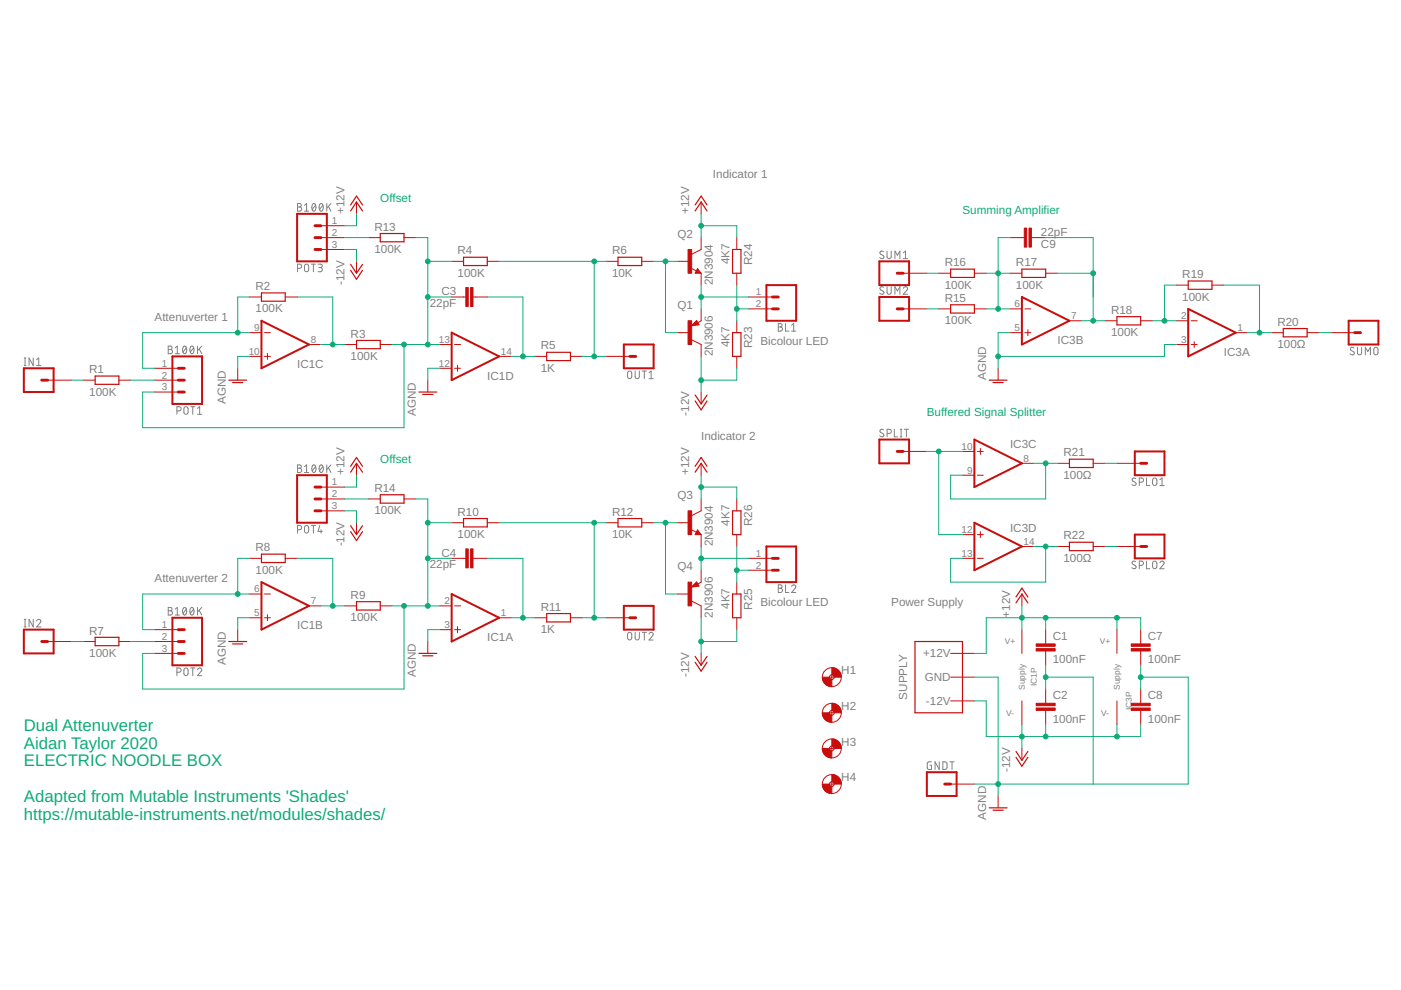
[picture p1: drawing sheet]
<svg xmlns="http://www.w3.org/2000/svg" width="297mm" height="210mm" viewBox="0 0 297 210" stroke-linecap="round" stroke-linejoin="round" font-family="sans-serif">
<g fill="none" stroke="#808080" stroke-width=".21">
<path d="M63.1 43.2h.4a.36 .36 0 0 1 .4 .3 .36 .36 0 0 1-.4 .4 .44 .44 0 0 1 .5 .4 .44 .44 0 0 1-.5 .5h-.4zM63.1 56.9h.4a.44 .44 0 0 0 .5-.4 .44 .44 0 0 0-.5-.5h-.4v1.6M63.1 43.9h.4M64.6 44.8h.8M64.6 43.5l.4-.3v1.6M64.7 56.1l.3-.1 .3 .1 .1 1.1a.44 .44 0 0 1-.4 .4 .44 .44 0 0 1-.4-.4zM66 56h.9M66.3 43.3l.2-.1a.95 .95 0 0 1 0 1.6 1.02 1.02 0 0 1-.2-1.5zM66.4 56v1.6M66.9 43.5l-.7 .9M67.4 56h.6a.36 .36 0 0 1 .3 .4 .36 .36 0 0 1-.3 .3h-.4M67.9 43.3l.2-.1a.93 .93 0 0 1 0 1.6 1.02 1.02 0 0 1-.2-1.5z"/>
<path d="M67.9 56.7a.44 .44 0 0 1 .4 .5 .44 .44 0 0 1-.4 .4h-.5M68.5 43.5l-.8 .9M69.3 43.2v1.6M69.6 43.8l.6 1M70.2 43.2l-.9 .9M187.3 53.4a.41 .41 0 0 0-.6-.1 .41 .41 0 0 0 0 .6l.5 .3a.4 .4 0 0 1 .1 .6 .4 .4 0 0 1-.6-.1l-.2-.1M188.1 53.2v1.2a.44 .44 0 0 0 .4 .4 .44 .44 0 0 0 .5-.4v-1.2M189.7 54.8v-1.6l.6 .9 .5-.9v1.6M191.5 53.6l.5-.4v1.6M191.5 54.8h.9M5.1 77.5h.4M5.1 75.9h.4"/>
<path d="M5.3 75.9v1.6M7 75.9v1.6l-.8-1.6v1.6M7.8 77.5h.9M7.8 76.3l.4-.4v1.6M35.7 73.4h.4a.36 .36 0 0 1 .4 .3 .36 .36 0 0 1-.4 .4 .44 .44 0 0 1 .5 .4 .44 .44 0 0 1-.5 .5h-.4zM35.7 74.1h.4M37.1 75h1M37.1 73.7l.5-.3v1.6M38.9 73.5l.3-.1a.95 .95 0 0 1 0 1.6 1 1 0 0 1-.3-1.5zM39.5 73.7l-.7 .9M40.4 73.5l.3-.1a.95 .95 0 0 1 0 1.6 1 1 0 0 1-.3-1.5zM41.1 73.7l-.8 .9"/>
<path d="M41.9 73.4v1.6M42.2 74l.6 1M42.8 73.4l-.9 1M133.2 78.8l.3-.1 .3 .1 .1 1a.44 .44 0 0 1-.4 .5 .44 .44 0 0 1-.4-.5zM134.7 78.7v1.1a.44 .44 0 0 0 .4 .5 .44 .44 0 0 0 .5-.5v-1.1M136.2 78.7h.9M136.6 78.7v1.6M137.6 79l.4-.3v1.6M165 68.6h.5a.36 .36 0 0 1 .3 .4 .36 .36 0 0 1-.3 .3 .44 .44 0 0 1 .4 .5 .44 .44 0 0 1-.4 .4h-.5zM165 69.3h.5M166.5 68.6v1.6h.8M167.8 70.2h.9"/>
<path d="M167.8 69l.5-.4v1.6M187.3 60.9a.41 .41 0 0 0-.6 0 .41 .41 0 0 0 0 .6l.5 .2a.4 .4 0 0 1 .1 .6 .4 .4 0 0 1-.6 0l-.2-.1M188.1 60.8v1.2a.44 .44 0 0 0 .4 .4 .44 .44 0 0 0 .5-.4v-1.2M189.7 62.4v-1.6l.6 .9 .5-.9v1.6M191.5 61.2a.44 .44 0 0 1 .6-.4 .44 .44 0 0 1 .2 .7l-.8 .9h.9M287.1 73.8a.41 .41 0 0 0-.6-.1 .41 .41 0 0 0-.1 .5l.6 .4a.44 .44 0 0 1-.1 .7 .44 .44 0 0 1-.6-.3M287.8 73.6v1.2a.44 .44 0 0 0 .4 .4 .44 .44 0 0 0 .5-.4v-1.2M289.5 75.2v-1.6l.5 .9 .6-.9v1.6M291.4 73.8l.3-.2 .3 .2 .2 1a.44 .44 0 0 1-.5 .4 .44 .44 0 0 1-.4-.4zM37.5 87.1h.5a.44 .44 0 0 0 .4-.4 .44 .44 0 0 0-.4-.5h-.5v1.6M39.1 86.4l.3-.2 .4 .2 .1 1a.44 .44 0 0 1-.5 .4 .44 .44 0 0 1-.4-.4zM40.4 86.2h.9"/>
<path d="M40.9 86.2v1.6M41.9 86.6l.4-.4v1.6M41.9 87.8h.9M63.1 98.6h.4a.35 .35 0 0 1 .4 .3 .35 .35 0 0 1-.4 .4 .46 .46 0 0 1 .5 .4 .46 .46 0 0 1-.5 .5h-.4zM63.1 99.3h.4M64.6 98.9l.4-.3v1.6M66.3 98.7l.2-.1a.95 .95 0 0 1 0 1.6 1.02 1.02 0 0 1-.2-1.5zM66.9 98.9l-.7 .9M67.9 98.7l.2-.1a.93 .93 0 0 1 0 1.6 1.02 1.02 0 0 1-.2-1.5zM68.5 98.9l-.8 .9M69.3 98.6v1.6M69.6 99.2l.6 1"/>
<path d="M70.2 98.6l-.9 .9M137.6 80.3h.9M187.3 91.1a.41 .41 0 0 0-.5-.1 .41 .41 0 0 0-.2 .6l.6 .3a.4 .4 0 0 1 .1 .7 .4 .4 0 0 1-.6-.1l-.2-.1M188.1 91.9h.4a.44 .44 0 0 0 .5-.4 .44 .44 0 0 0-.5-.5h-.4v1.6M189.6 91v1.6h.7M190.9 91h.3M190.9 92.6h.3M191.1 91v1.6M191.7 91h.9M192.2 91v1.6M63.1 112.3h.4a.46 .46 0 0 0 .5-.4 .46 .46 0 0 0-.5-.5h-.4v1.6M64.6 100.2h.8"/>
<path d="M64.7 111.5l.3-.1 .3 .1 .1 1.1a.44 .44 0 0 1-.4 .4 .44 .44 0 0 1-.4-.4zM66 111.4h.9M66.4 111.4v1.6M67.8 111.4l-.4 1.3h.9M68.1 112.3v.7M240.8 101.5l-.2-.1a.38 .38 0 0 0-.5 .1 .38 .38 0 0 0 .1 .5l.5 .3a.41 .41 0 0 1 .1 .6 .41 .41 0 0 1-.7-.1l-.1-.1M240.8 119.1l-.2-.1a.38 .38 0 0 0-.5 .1 .38 .38 0 0 0 .1 .5l.5 .3a.41 .41 0 0 1 .1 .6 .41 .41 0 0 1-.7 0l-.1-.1M241.6 102.2h.4a.44 .44 0 0 0 .4-.4 .44 .44 0 0 0-.4-.5h-.4v1.7M241.6 119.9h.4a.46 .46 0 0 0 .4-.5 .46 .46 0 0 0-.4-.4h-.4v1.6M243.1 101.3v1.7h.7M243.1 119v1.6h.7M244.5 101.5l.3-.2 .3 .2 .2 1a.46 .46 0 0 1-.5 .5 .46 .46 0 0 1-.4-.5z"/>
<path d="M244.5 119.1l.3-.1 .3 .1 .2 1a.46 .46 0 0 1-.5 .5 .46 .46 0 0 1-.4-.5zM245.9 119.3a.44 .44 0 0 1 .6-.3 .44 .44 0 0 1 .2 .7l-.8 .9h.9M245.9 103h.9M245.9 101.7l.5-.4v1.7M5.1 132.9h.4M5.1 131.3h.4M5.3 131.3v1.6M7 131.3v1.6l-.8-1.6v1.6M7.8 131.7a.44 .44 0 0 1 .6-.4 .44 .44 0 0 1 .1 .7l-.7 .9h.9M35.7 128.8h.4a.35 .35 0 0 1 .4 .3 .35 .35 0 0 1-.4 .4 .46 .46 0 0 1 .5 .5 .46 .46 0 0 1-.5 .4h-.4zM35.7 129.5h.4M37.1 129.1l.5-.3v1.6"/>
<path d="M37.1 130.4h1M38.9 128.9l.3-.1a.95 .95 0 0 1 0 1.6 1 1 0 0 1-.3-1.5zM39.5 129.1l-.7 .9M40.4 128.9l.3-.1a.95 .95 0 0 1 0 1.6 1 1 0 0 1-.3-1.5zM41.1 129.1l-.8 .9M41.9 128.8v1.6M42.2 129.4l.6 1M42.8 128.8l-.9 1M133.2 134.2l.3-.1 .4 .2v.9a.44 .44 0 0 1-.4 .5 .44 .44 0 0 1-.4-.5zM134.7 134.1v1.1a.44 .44 0 0 0 .4 .5 .44 .44 0 0 0 .5-.5v-1.1M136.2 134.1h.9M136.6 134.1v1.6"/>
<path d="M137.6 134.4a.44 .44 0 0 1 .6-.3 .44 .44 0 0 1 .2 .7l-.8 .9h.9M165 124h.5a.36 .36 0 0 1 .3 .4 .36 .36 0 0 1-.3 .3 .46 .46 0 0 1 .4 .5 .46 .46 0 0 1-.4 .4h-.5zM165 124.7h.5M166.5 124v1.6h.8M167.8 124.4a.44 .44 0 0 1 .7-.4 .44 .44 0 0 1 .1 .7l-.8 .9h.9M37.5 142.5h.5a.46 .46 0 0 0 .4-.4 .46 .46 0 0 0-.4-.5h-.5v1.7M39.1 141.8l.3-.2 .4 .2 .1 1a.44 .44 0 0 1-.5 .5 .44 .44 0 0 1-.4-.5zM40.4 141.6h.9M40.9 141.6v1.7M41.9 142a.44 .44 0 0 1 .6-.3 .44 .44 0 0 1 .1 .6l-.7 1h.9M197.5 161.5h-.5l-.4 .3v1l.2 .3 .7 .1v-1h-.3M199.1 161.5v1.7l-.9-1.7v1.7"/>
<path d="M199.9 161.5l.6 .1 .3 .2v1.1l-.3 .2-.6 .1zM201.4 161.5h.9M201.8 161.5v1.7"/>
</g>
<g fill="none" stroke="#c90d0c" stroke-width=".42">
<path d="M63 45.3h6.3v10.1h-6.3zM186.4 55.4h6.3v5.1h-6.3zM5.1 78.1h6.3v5h-6.3zM36.6 75.6h6.2v10h-6.2zM55.4 68l10.1 5-10.1 5.1zM95.8 70.5l10 5.1-10 5zM132.3 73h6.3v5.1h-6.3zM162.5 60.5h6.3v7.5h-6.3zM186.4 63h6.3v5h-6.3zM216.7 63l10 5-10 5zM251.9 65.5l10.1 5-10.1 5.1zM285.9 68h6.3v5h-6.3z"/>
<path d="M186.4 93.2h6.3v5h-6.3zM206.6 93.2l10.1 5-10.1 5.1zM240.6 95.7h6.3v5.1h-6.3zM63 100.8h6.3v10h-6.3zM162.5 115.9h6.3v7.5h-6.3zM206.6 110.8l10.1 5.1-10.1 5zM240.6 113.3h6.3v5.1h-6.3zM5.1 133.5h6.3v5h-6.3zM36.6 131h6.2v10.1h-6.2zM55.4 123.4l10.1 5.1-10.1 5zM95.8 125.9l10 5.1-10 5zM132.3 128.5h6.3v5h-6.3z"/>
<path d="M196.5 163.7h6.3v5.1h-6.3z"/>
</g>
<g fill="none" stroke="#c90d0c" stroke-width=".21">
<path d="M68 50.4h5.1M68 47.9h5.1M68 52.9h5.1M75.6 42.8v2.5M75.6 55.4v2.5M78.1 50.4h2.5M85.7 50.4h2.5M95.8 55.4h2.5M103.3 55.4h2.5M128.5 55.4h2.5M136.1 55.4h2.5M143.6 55.4h2.5"/>
<path d="M146.4 56.8l1.3 .6M147.9 56.9l.8 1h-1.3zM148.7 50.4v2.5l-2.1 1M148.7 42.8v2.5M148.7 57.9v2.6M156.2 50.4v2.5M156.2 57.9v2.6M191.5 57.9h5M199 57.9h2.5M206.6 57.9h2.5M214.1 50.4h3.1M214.1 57.9h2.6"/>
<path d="M218.7 50.4h3M221.7 57.9h2.5M32.8 78.1h5M50.4 78.1v2.5M52.9 75.6h2.5M52.9 70.5h2.5M52.9 63h2.5M56.1 75.6h1.2M56.1 70.5h1.2M56.7 75v1.2M60.5 63h2.5M65.5 73h2.5"/>
<path d="M73.1 73h2.5M80.6 73h2.5M93.2 73h2.6M93.2 78.1h2.6M95.8 63h3M96.4 73h1.2M96.4 78.1h1.2M97 77.5v1.2M100.3 63h3M105.8 75.6h2.6M113.4 75.6h2.5M120.9 75.6h2.6"/>
<path d="M128.5 75.6h5M143.6 70.5h2.5M146.6 72.1l2.1 .9v2.6M147.7 68l.5 .9-1.6 .2zM148.7 65.5v2.5l-.8 .4M156.2 68v2.5M156.2 75.6v2.5M158.7 63h5.1M158.7 65.5h5.1M191.5 65.5h5M199 65.5h2.5M206.6 65.5h2.5"/>
<path d="M211.6 78.1v2.5M214.1 70.5h2.6M214.1 65.5h2.6M217.3 70.5h1.2M217.3 65.5h1.2M217.9 69.9v1.3M226.7 68h2.6M234.3 68h2.5M241.9 68h2.5M249.4 73h2.5M249.4 68h2.5M249.4 60.5h2.5"/>
<path d="M252.6 73h1.2M252.6 68h1.2M253.2 72.4v1.3M257 60.5h2.5M262 70.5h2.5M269.6 70.5h2.5M277.1 70.5h2.6M282.2 70.5h5M10.1 80.6h5M17.7 80.6h2.5M25.2 80.6h2.5M32.8 80.6h5"/>
<path d="M32.8 83.1h5M75.6 98.2v2.6M90.7 80.6v2.5M148.7 83.1v2.5M148.7 98.2v2.6M191.5 95.7h5M204.1 95.7h2.5M207.2 95.7h1.3M207.9 95.1v1.3M216.7 98.2h2.5M224.2 98.2h2.5M231.8 98.2h2.5"/>
<path d="M236.8 98.2h5.1M52.9 118.4h2.5M60.5 118.4h2.5M68 103.3h5.1M68 105.8h5.1M68 108.3h5.1M75.6 110.8v2.5M78.1 105.8h2.5M85.7 105.8h2.5M95.8 118.4h3M95.8 110.8h2.5M100.3 118.4h3"/>
<path d="M103.3 110.8h2.5M128.5 110.8h2.5M136.1 110.8h2.5M143.6 110.8h2.5M146.4 112.2l1.3 .7M147.9 112.4l.8 .9h-1.3zM148.7 105.8v2.5l-2.1 1M148.7 113.3v2.6M156.2 105.8v2.5M156.2 113.3v2.6M158.7 118.4h5.1M204.1 118.4h2.5"/>
<path d="M204.1 100.8h2.5M204.1 113.3h2.5M207.2 118.4h1.3M207.2 100.8h1.3M207.2 113.3h1.3M207.9 112.7v1.3M216.7 115.9h2.5M224.2 115.9h2.5M231.8 115.9h2.5M236.8 115.9h5.1M10.1 136h5M17.7 136h2.5"/>
<path d="M25.2 136h2.5M32.8 133.5h5M32.8 136h5M32.8 138.5h5M50.4 133.5v2.5M52.9 131h2.5M52.9 125.9h2.5M56.1 131h1.2M56.1 125.9h1.2M56.7 130.3v1.3M65.5 128.5h2.5M73.1 128.5h2.5"/>
<path d="M80.6 128.5h2.5M90.7 136v2.5M93.2 128.5h2.6M93.2 133.5h2.6M96.4 128.5h1.2M96.4 133.5h1.2M97 132.9v1.2M105.8 131h2.6M113.4 131h2.5M120.9 131h2.6M128.5 131h5M143.6 125.9h2.5"/>
<path d="M146.6 127.4l2.1 1.1v2.5M147.7 123.4l.5 .9-1.6 .2zM148.7 120.9v2.5l-.8 .4M148.7 138.5v2.6M156.2 123.4v2.5M156.2 131v2.5M158.7 120.9h5.1M201.5 138.5h5.1M216.7 125.9v2.6M216.7 133.5v5M221.7 133.5v3M221.7 138v3.1"/>
<path d="M236.8 133.5v5M241.9 133.5v3M241.9 138v3.1M175.9 143.6h1M175.9 151.1h1M175.9 158.7h1M176.4 143.1v1M176.4 150.6v1M176.4 158.2v1M201.5 143.6h5.1M201.5 148.6h5.1M216.7 148.6v5"/>
<path d="M216.7 158.7v2.5M221.7 146.1v3M221.7 150.6v3M236.8 148.6v5M241.9 146.1v3M241.9 150.6v3M175.9 166.2h1M176.4 165.7v1.1M201.5 166.2h5.1M211.6 168.8v2.5"/>
<circle cx="176.4" cy="143.6" r="2.01"/>
<circle cx="176.4" cy="151.1" r="2.01"/>
<circle cx="176.4" cy="158.7" r="2.01"/>
<circle cx="176.4" cy="143.6" r=".51"/>
<circle cx="176.4" cy="151.1" r=".51"/>
<circle cx="176.4" cy="158.7" r=".51"/>
<circle cx="176.4" cy="166.2" r="2.01"/>
<circle cx="176.4" cy="166.2" r=".51"/>
</g>
<g fill="none" stroke="#c90d0c" stroke-width=".25">
<path d="M74.3 56l1.3 1.9 1.3-1.9M74.3 57.3l1.3 1.9 1.3-1.9M74.3 44.7l1.3-1.9 1.3 1.9M74.3 43.5l1.3-1.9 1.3 1.9M80.6 49.5h5.1v1.8h-5.1zM98.3 54.5h5v1.8h-5zM131 54.5h5.1v1.8h-5.1zM147.4 44.7l1.3-1.9 1.2 1.9M147.4 43.5l1.3-1.9 1.2 1.9M147.9 57.4l.1 .3h-.4l.3-.5 .5 .6h-.8M155.3 52.9h1.8v5h-1.8zM201.5 57.1h5.1v1.7h-5.1z"/>
<path d="M216.7 57.1h5v1.7h-5zM251.9 59.6h5.1v1.7h-5.1zM20.2 79.7h5v1.8h-5zM55.4 62.1h5.1v1.8h-5.1zM75.6 72.2h5v1.7h-5zM115.9 74.7h5v1.8h-5zM147.6 68.6h-.3l.3-.2 .3 .4-1 .1 .7-.8 .4 .7M155.3 70.5h1.8v5.1h-1.8zM201.5 64.6h5.1v1.8h-5.1zM236.8 67.1h5.1v1.8h-5.1zM272.1 69.7h5v1.7h-5zM48.5 80.6h3.8"/>
<path d="M49.3 81.1h2.2M74.3 98.9l1.3-1.9 1.3 1.9M88.8 83.1h3.8M89.6 83.6h2.2M147.4 83.8l1.3 1.8 1.2-1.8M147.4 85l1.3 1.9 1.2-1.9M147.4 98.9l1.3-1.9 1.2 1.9M209.7 80.6h3.8M210.5 81.1h2.2M226.7 97.4h5.1v1.7h-5.1zM55.4 117.5h5.1v1.8h-5.1zM74.3 100.1l1.3-1.9 1.3 1.9"/>
<path d="M74.3 111.5l1.3 1.8 1.3-1.8M74.3 112.7l1.3 1.9 1.3-1.9M80.6 104.9h5.1v1.8h-5.1zM98.3 109.9h5v1.8h-5zM131 109.9h5.1v1.8h-5.1zM147.4 100.1l1.3-1.9 1.2 1.9M147.9 112.8l.1 .3h-.4l.3-.5 .5 .6h-.8M155.3 108.3h1.8v5h-1.8zM226.7 115h5.1v1.8h-5.1zM20.2 135.1h5v1.8h-5zM48.5 136h3.8M49.3 136.5h2.2"/>
<path d="M75.6 127.6h5v1.7h-5zM88.8 138.5h3.8M89.6 139h2.2M115.9 130.1h5v1.8h-5zM147.4 139.2l1.3 1.9 1.2-1.9M147.6 124.1h-.3l.3-.3 .3 .4-1 .1 .7-.8 .4 .7M155.3 125.9h1.8v5.1h-1.8zM194 136h10.1v15.1h-10.1zM215.4 127.8l1.3-1.9 1.2 1.9M215.4 126.6l1.3-1.9 1.2 1.9M147.4 140.4l1.3 1.9 1.2-1.9M215.4 159.3l1.3 1.9 1.2-1.9"/>
<path d="M209.7 171.3h3.8M210.5 171.8h2.2M215.4 160.6l1.3 1.9 1.2-1.9"/>
</g>
<g fill="#c90d0c" stroke="#c90d0c" stroke-width=".21">
<path d="M219.7 137.5h4v.5h-4z"/>
<path d="M219.7 136.5h4v.5h-4z"/>
<path d="M219.7 150.1h4v.5h-4z"/>
<path d="M219.7 149.1h4v.5h-4z"/>
<path d="M99.8 61h.5v4h-.5z"/>
<path d="M98.8 61h.5v4h-.5z"/>
<path d="M99.8 116.4h.5v4h-.5z"/>
<path d="M98.8 116.4h.5v4h-.5z"/>
<path d="M239.8 137.5h4.1v.5h-4.1z"/>
<path d="M239.8 136.5h4.1v.5h-4.1z"/>
<path d="M239.8 150.1h4.1v.5h-4.1z"/>
<path d="M239.8 149.1h4.1v.5h-4.1z"/>
<path d="M217.2 48.4h.5v4h-.5z"/>
<path d="M218.2 48.4h.5v4h-.5z"/>
<path d="M145.9 52.9h.7v5h-.7z"/>
<path d="M145.9 68h.7v5h-.7z"/>
<path d="M145.9 108.3h.7v5h-.7z"/>
<path d="M145.9 123.4h.7v5.1h-.7z"/>
</g>
<g fill="none" stroke="#c90d0c" stroke-width=".61">
<path d="M66.8 52.9h1.2M66.8 50.4h1.2M66.8 47.9h1.2M190.2 57.9h1.3M37.8 78.1h1.3M133.5 75.6h1.3M163.8 65.5h1.2M163.8 63h1.2M190.2 65.5h1.3M287.2 70.5h1.3M8.8 80.6h1.3M37.8 80.6h1.3"/>
<path d="M37.8 83.1h1.3M190.2 95.7h1.3M241.9 98.2h1.2M66.8 108.3h1.2M66.8 105.8h1.2M66.8 103.3h1.2M163.8 118.4h1.2M241.9 115.9h1.2M8.8 136h1.3M37.8 136h1.3M37.8 138.5h1.3M37.8 133.5h1.3"/>
<path d="M133.5 131h1.3M163.8 120.9h1.2M200.3 166.2h1.2"/>
</g>
<g fill="#c90d0c" stroke="#c90d0c" stroke-width=".21">
<path d="M176.4 141.6a1.97 1.97 0 0 1 2 2h-1.5l-.1-.3-.4-.2z" fill-rule="evenodd"/>
<path d="M174.3 143.6h1.6l.2 .4 .3 .1v1.5a1.97 1.97 0 0 1-2.1-2z" fill-rule="evenodd"/>
<path d="M176.4 149.1a1.97 1.97 0 0 1 2 2h-1.5l-.2-.4-.3-.1z" fill-rule="evenodd"/>
<path d="M174.3 151.1h1.6l.1 .3 .4 .2v1.5a1.97 1.97 0 0 1-2.1-2z" fill-rule="evenodd"/>
<path d="M176.4 156.7a1.97 1.97 0 0 1 2 2h-1.5l-.1-.3-.4-.2z" fill-rule="evenodd"/>
<path d="M174.3 158.7h1.6l.1 .3 .4 .2v1.5a1.97 1.97 0 0 1-2.1-2z" fill-rule="evenodd"/>
<path d="M176.4 164.2a1.97 1.97 0 0 1 2 2h-1.5l-.2-.4-.3-.1z" fill-rule="evenodd"/>
<path d="M174.3 166.2h1.6l.1 .3 .4 .3v1.5a1.97 1.97 0 0 1-2.1-2.1z" fill-rule="evenodd"/>
</g>
<g fill="none" stroke="#0dab76" stroke-width=".21">
<path d="M73.1 50.4h5M73.1 52.9h2.5v2.5M75.6 45.3v2.6h-2.5M88.2 50.4h2.5v22.6M90.7 55.4h5.1M105.8 55.4h22.7M126 55.4v20.2M138.6 55.4h5M141.1 55.4v15.1h2.5M148.7 47.9h7.5v2.5M148.7 45.3v5.1M196.5 57.9h2.5"/>
<path d="M209.1 57.9h5M214.1 50.4h-2.5v15.1M221.7 50.4h10.1v17.6M224.2 57.9h7.6M52.9 70.5h-22.7v7.6h2.6M52.9 63h-2.5v7.5M52.9 75.6h-2.5v2.5M63 63h7.5v10M68 73h5.1M83.1 73h10.1M85.7 73v17.7h-55.5v-7.6h2.6M90.7 63h5.1"/>
<path d="M93.2 78.1h-2.5v2.5M103.3 63h7.6v12.6M108.4 75.6h5M123.5 75.6h5M148.7 63h10M148.7 60.5v5M148.7 75.6v7.5M156.2 78.1v2.5h-7.5M156.2 60.5v7.5M156.2 65.5h2.5M196.5 65.5h2.5M209.1 65.5h5"/>
<path d="M214.1 70.5h-2.5v7.6M229.3 68h5M244.4 68h5M249.4 73h-2.5v2.6h-35.3M249.4 60.5h-2.5v7.5M259.5 60.5h7.5v10M264.5 70.5h5.1M279.7 70.5h2.5M15.1 80.6h2.6M27.7 80.6h5.1M196.5 95.7h7.6M199 95.7v17.6h5.1"/>
<path d="M219.2 98.2h5M221.7 98.2v7.6h-20.2v-5h2.6M234.3 98.2h2.5M52.9 118.4h-2.5v7.5M63 118.4h7.5v10.1M73.1 105.8h5M73.1 108.3h2.5v2.5M75.6 100.8v2.5h-2.5M88.2 105.8h2.5v22.7M90.7 118.4h5.1M90.7 110.8h5.1M103.3 118.4h7.6v12.6"/>
<path d="M105.8 110.8h22.7M126 110.8v20.2M138.6 110.8h5M141.1 110.8v15.1h2.5M148.7 118.4h10M148.7 103.3h7.5v2.5M148.7 100.8v5M148.7 115.9v5M156.2 115.9v7.5M219.2 115.9h5M221.7 115.9v7.5h-20.2v-5h2.6M234.3 115.9h2.5"/>
<path d="M15.1 136h2.6M27.7 136h5.1M52.9 131h-2.5v2.5M52.9 125.9h-22.7v7.6h2.6M68 128.5h5.1M83.1 128.5h10.1M85.7 128.5v17.6h-55.5v-7.6h2.6M93.2 133.5h-2.5v2.5M108.4 131h5M123.5 131h5M148.7 131v7.5M156.2 133.5v2.5h-7.5"/>
<path d="M156.2 120.9h2.5M216.7 128.5v5M221.7 131v2.5M236.8 131v2.5M241.9 133.5v-2.5h-32.8v7.5h-2.5M206.6 143.6h5v25.2M206.6 148.6h2.5v7.6h32.8v-2.6M216.7 153.6v5.1M221.7 143.6h10.1v22.6M221.7 141.1v5M221.7 153.6v2.6M236.8 153.6v2.6"/>
<path d="M241.9 143.6h10v22.6h-45.3M241.9 141.1v5"/>
</g>
<g fill="#0dab76" stroke="#0dab76" stroke-width=".21">
<circle cx="50.4" cy="70.5" r=".51"/>
<circle cx="211.6" cy="166.2" r=".51"/>
<circle cx="221.7" cy="143.6" r=".51"/>
<circle cx="241.9" cy="143.6" r=".51"/>
<circle cx="211.6" cy="75.6" r=".51"/>
<circle cx="70.5" cy="73" r=".51"/>
<circle cx="85.7" cy="73" r=".51"/>
<circle cx="90.7" cy="73" r=".51"/>
<circle cx="90.7" cy="63" r=".51"/>
<circle cx="90.7" cy="55.4" r=".51"/>
<circle cx="126" cy="75.6" r=".51"/>
<circle cx="126" cy="55.4" r=".51"/>
<circle cx="110.9" cy="75.6" r=".51"/>
<circle cx="50.4" cy="125.9" r=".51"/>
<circle cx="70.5" cy="128.5" r=".51"/>
<circle cx="85.7" cy="128.5" r=".51"/>
<circle cx="90.7" cy="128.5" r=".51"/>
<circle cx="90.7" cy="118.4" r=".51"/>
<circle cx="90.7" cy="110.8" r=".51"/>
<circle cx="126" cy="131" r=".51"/>
<circle cx="126" cy="110.8" r=".51"/>
<circle cx="110.9" cy="131" r=".51"/>
<circle cx="216.7" cy="131" r=".51"/>
<circle cx="221.7" cy="131" r=".51"/>
<circle cx="236.8" cy="131" r=".51"/>
<circle cx="148.7" cy="47.9" r=".51"/>
<circle cx="148.7" cy="103.3" r=".51"/>
<circle cx="216.7" cy="156.2" r=".51"/>
<circle cx="221.7" cy="156.2" r=".51"/>
<circle cx="236.8" cy="156.2" r=".51"/>
<circle cx="148.7" cy="80.6" r=".51"/>
<circle cx="148.7" cy="136" r=".51"/>
<circle cx="211.6" cy="65.5" r=".51"/>
<circle cx="211.6" cy="57.9" r=".51"/>
<circle cx="231.8" cy="57.9" r=".51"/>
<circle cx="231.8" cy="68" r=".51"/>
<circle cx="246.9" cy="68" r=".51"/>
<circle cx="267" cy="70.5" r=".51"/>
<circle cx="221.7" cy="98.2" r=".51"/>
<circle cx="221.7" cy="115.9" r=".51"/>
<circle cx="199" cy="95.7" r=".51"/>
<circle cx="141.1" cy="55.4" r=".51"/>
<circle cx="148.7" cy="63" r=".51"/>
<circle cx="156.2" cy="65.5" r=".51"/>
<circle cx="141.1" cy="110.8" r=".51"/>
<circle cx="148.7" cy="118.4" r=".51"/>
<circle cx="156.2" cy="120.9" r=".51"/>
</g>
<g font-size="3.6" fill="#0dab76">
<text x="5.1" y="155">Dual Attenuverter</text>
<text x="5.1" y="158.7">Aidan Taylor 2020</text>
<text x="5.1" y="162.5">ELECTRIC NOODLE BOX</text>
<text x="5.1" y="170">Adapted from Mutable Instruments 'Shades'</text>
<text x="5.1" y="173.8">https://mutable-instruments.net/modules/shades/</text>
</g>
<g font-size="2.5" fill="#808080">
<text x="151.2" y="37.8">Indicator 1</text>
<text x="73.1" y="45.3" transform="rotate(-90 73.1 45.3)">+12V</text>
<text x="146.1" y="45.3" transform="rotate(-90 146.1 45.3)">+12V</text>
<text x="79.4" y="53.7">100K</text>
<text x="79.4" y="48.9">R13</text>
<text x="97" y="53.9">R4</text>
<text x="129.8" y="53.9">R6</text>
<text x="143.6" y="50.4">Q2</text>
<text x="220.7" y="50">22pF</text>
<text x="220.7" y="52.5">C9</text>
<text x="97" y="58.7">100K</text>
<text x="129.8" y="58.7">10K</text>
<text x="154.7" y="56" transform="rotate(-90 154.7 56)">4K7</text>
<text x="159.4" y="56.2" transform="rotate(-90 159.4 56.2)">R24</text>
<text x="200.3" y="56.5">R16</text>
<text x="215.4" y="56.5">R17</text>
<text x="250.7" y="59">R19</text>
<text x="54.2" y="61.5">R2</text>
<text x="73.1" y="60.5" transform="rotate(-90 73.1 60.5)">-12V</text>
<text x="91.1" y="65.1">22pF</text>
<text x="93.6" y="62.6">C3</text>
<text x="143.6" y="65.5">Q1</text>
<text x="151.2" y="60.5" transform="rotate(-90 151.2 60.5)">2N3904</text>
<text x="200.3" y="61.2">100K</text>
<text x="200.3" y="64">R15</text>
<text x="215.4" y="61.2">100K</text>
<text x="250.7" y="63.7">100K</text>
<text x="32.8" y="68">Attenuverter 1</text>
<text x="54.2" y="66.3">100K</text>
<text x="74.3" y="71.6">R3</text>
<text x="200.3" y="68.8">100K</text>
<text x="235.6" y="71.3">100K</text>
<text x="235.6" y="66.5">R18</text>
<text x="270.8" y="69">R20</text>
<text x="63" y="78">IC1C</text>
<text x="74.3" y="76.3">100K</text>
<text x="114.6" y="74.1">R5</text>
<text x="151.2" y="75.6" transform="rotate(-90 151.2 75.6)">2N3906</text>
<text x="154.7" y="73.7" transform="rotate(-90 154.7 73.7)">4K7</text>
<text x="159.4" y="73.8" transform="rotate(-90 159.4 73.8)">R23</text>
<text x="161.2" y="73.1">Bicolour LED</text>
<text x="224.2" y="72.9">IC3B</text>
<text x="259.5" y="75.4">IC3A</text>
<text x="270.8" y="73.8">100Ω</text>
<text x="18.9" y="83.9">100K</text>
<text x="18.9" y="79.1">R1</text>
<text x="103.3" y="80.5">IC1D</text>
<text x="114.6" y="78.8">1K</text>
<text x="209.1" y="80.6" transform="rotate(-90 209.1 80.6)">AGND</text>
<text x="47.9" y="85.6" transform="rotate(-90 47.9 85.6)">AGND</text>
<text x="88.2" y="88.2" transform="rotate(-90 88.2 88.2)">AGND</text>
<text x="146.1" y="88.2" transform="rotate(-90 146.1 88.2)">-12V</text>
<text x="148.6" y="93.2">Indicator 2</text>
<text x="214.1" y="95.1">IC3C</text>
<text x="73.1" y="100.8" transform="rotate(-90 73.1 100.8)">+12V</text>
<text x="146.1" y="100.8" transform="rotate(-90 146.1 100.8)">+12V</text>
<text x="225.5" y="101.5">100Ω</text>
<text x="225.5" y="96.8">R21</text>
<text x="79.4" y="104.3">R14</text>
<text x="143.6" y="105.8">Q3</text>
<text x="79.4" y="109.1">100K</text>
<text x="97" y="109.3">R10</text>
<text x="129.8" y="109.3">R12</text>
<text x="154.7" y="111.5" transform="rotate(-90 154.7 111.5)">4K7</text>
<text x="159.4" y="111.6" transform="rotate(-90 159.4 111.6)">R26</text>
<text x="214.1" y="112.7">IC3D</text>
<text x="54.2" y="116.9">R8</text>
<text x="73.1" y="115.9" transform="rotate(-90 73.1 115.9)">-12V</text>
<text x="93.6" y="118">C4</text>
<text x="97" y="114.1">100K</text>
<text x="129.8" y="114.1">10K</text>
<text x="151.2" y="115.9" transform="rotate(-90 151.2 115.9)">2N3904</text>
<text x="225.5" y="119.1">100Ω</text>
<text x="225.5" y="114.4">R22</text>
<text x="32.8" y="123.4">Attenuverter 2</text>
<text x="54.2" y="121.7">100K</text>
<text x="91.1" y="120.5">22pF</text>
<text x="143.6" y="120.9">Q4</text>
<text x="74.3" y="131.7">100K</text>
<text x="74.3" y="127">R9</text>
<text x="114.6" y="129.5">R11</text>
<text x="151.2" y="131" transform="rotate(-90 151.2 131)">2N3906</text>
<text x="154.7" y="129.1" transform="rotate(-90 154.7 129.1)">4K7</text>
<text x="159.4" y="129.2" transform="rotate(-90 159.4 129.2)">R25</text>
<text x="161.2" y="128.5">Bicolour LED</text>
<text x="189" y="128.5">Power Supply</text>
<text x="214.1" y="131" transform="rotate(-90 214.1 131)">+12V</text>
<text x="18.9" y="134.5">R7</text>
<text x="63" y="133.4">IC1B</text>
<text x="103.3" y="135.9">IC1A</text>
<text x="114.6" y="134.3">1K</text>
<text x="223.2" y="135.6">C1</text>
<text x="243.4" y="135.6">C7</text>
<text x="18.9" y="139.3">100K</text>
<text x="47.9" y="141.1" transform="rotate(-90 47.9 141.1)">AGND</text>
<text x="88.2" y="143.6" transform="rotate(-90 88.2 143.6)">AGND</text>
<text x="146.1" y="143.6" transform="rotate(-90 146.1 143.6)">-12V</text>
<text x="178.4" y="143">H1</text>
<text x="195.7" y="139.4">+12V</text>
<text x="223.2" y="140.7">100nF</text>
<text x="243.4" y="140.7">100nF</text>
<text x="192.4" y="148.4" transform="rotate(-90 192.4 148.4)">SUPPLY</text>
<text x="196" y="144.4">GND</text>
<text x="196.3" y="149.5">-12V</text>
<text x="223.2" y="148.2">C2</text>
<text x="243.4" y="148.2">C8</text>
<text x="178.4" y="150.5">H2</text>
<text x="223.2" y="153.3">100nF</text>
<text x="243.4" y="153.3">100nF</text>
<text x="178.4" y="158.1">H3</text>
<text x="178.4" y="165.7">H4</text>
<text x="214.1" y="163.7" transform="rotate(-90 214.1 163.7)">-12V</text>
<text x="209.1" y="173.8" transform="rotate(-90 209.1 173.8)">AGND</text>
</g>
<g font-size="2.5" fill="#0dab76">
<text x="80.6" y="42.8">Offset</text>
<text x="204.1" y="45.3">Summing Amplifier</text>
<text x="196.5" y="88.2">Buffered Signal Splitter</text>
<text x="80.6" y="98.2">Offset</text>
</g>
<g font-size="2.1" fill="#808080">
<text x="70.4" y="47.5">1</text>
<text x="70.4" y="50">2</text>
<text x="70.4" y="52.6">3</text>
<text x="160.3" y="62.6">1</text>
<text x="160.3" y="65.1">2</text>
<text x="215.1" y="65.1">6</text>
<text x="53.9" y="70.2">9</text>
<text x="215.1" y="70.2">5</text>
<text x="227.1" y="67.7">7</text>
<text x="250.4" y="67.7">2</text>
<text x="262.4" y="70.2">1</text>
<text x="34.3" y="77.7">1</text>
<text x="52.7" y="75.2">10</text>
<text x="65.9" y="72.7">8</text>
<text x="93" y="72.7">13</text>
<text x="93" y="77.7">12</text>
<text x="106.2" y="75.2">14</text>
<text x="250.4" y="72.7">3</text>
<text x="34.3" y="80.3">2</text>
<text x="34.3" y="82.8">3</text>
<text x="203.9" y="95.4">10</text>
<text x="205.1" y="100.4">9</text>
<text x="217" y="97.9">8</text>
<text x="70.4" y="102.9">1</text>
<text x="70.4" y="105.4">2</text>
<text x="70.4" y="108">3</text>
<text x="203.9" y="113">12</text>
<text x="160.3" y="118">1</text>
<text x="203.9" y="118">13</text>
<text x="217" y="115.5">14</text>
<text x="53.9" y="125.6">6</text>
<text x="160.3" y="120.6">2</text>
<text x="53.9" y="130.6">5</text>
<text x="65.9" y="128.1">7</text>
<text x="94.2" y="128.1">2</text>
<text x="106.2" y="130.6">1</text>
<text x="34.3" y="133.1">1</text>
<text x="34.3" y="135.7">2</text>
<text x="94.2" y="133.1">3</text>
<text x="34.3" y="138.2">3</text>
</g>
<g font-size="1.8" fill="#808080">
<text x="213" y="136.6">V+</text>
<text x="233.2" y="136.6">V+</text>
<text x="217.3" y="146.3" transform="rotate(-90 217.3 146.3)">Supply</text>
<text x="219.8" y="145.5" transform="rotate(-90 219.8 145.5)">IC1P</text>
<text x="237.4" y="146.3" transform="rotate(-90 237.4 146.3)">Supply</text>
<text x="240" y="148.8" transform="rotate(-90 240 148.8)">3P</text>
<text x="213.3" y="151.7">V-</text>
<text x="233.5" y="151.7">V-</text>
<text x="240" y="150.6" transform="rotate(-90 240 150.6)">I</text>
<text x="240" y="150.1" transform="rotate(-90 240 150.1)">C</text>
</g>
</svg>
